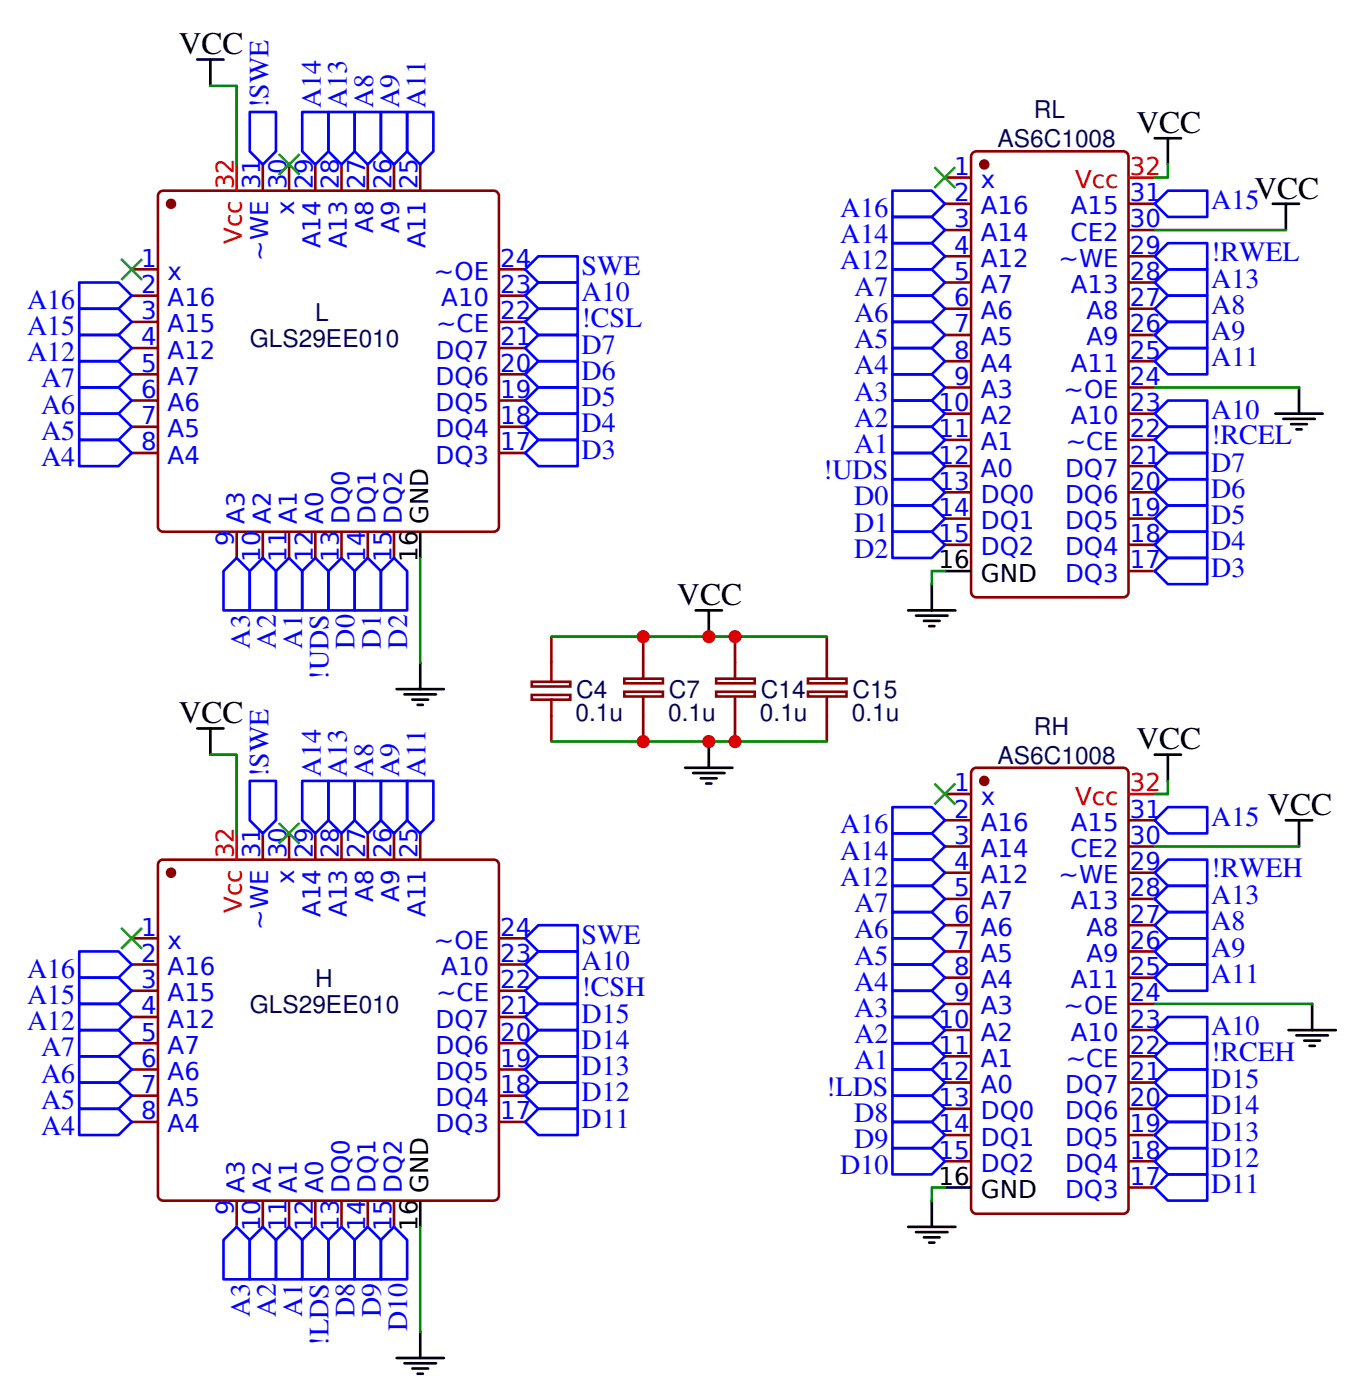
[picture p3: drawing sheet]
<svg xmlns="http://www.w3.org/2000/svg" width="137mm" height="141mm" viewBox="0 0 137 141" stroke-linecap="round" stroke-linejoin="round" font-family="sans-serif">
<g fill="none" stroke="#800" stroke-width=".26">
<path d="M16.2 19.3l.3-.1h33.3l.3 .1 .2 .2v.3v33.3v.3l-.2 .2h-.3h-33.3h-.3l-.2-.2-.1-.3v-33.3l.1-.3zM26.5 16.6v2.6M29.2 16.6v2.6M31.8 16.6v2.6M34.4 16.6v2.6M37.1 16.6v2.6M39.7 16.6v2.6M42.4 16.6v2.6M95.3 17.9h2.6M98.2 15.3h.3h14.8h.3l.2 .2v.3v43.9v.3l-.2 .2h-.3h-14.8h-.3l-.2-.2-.1-.3v-43.9l.1-.3zM13.3 27.2h2.6M13.3 29.8h2.6"/>
<path d="M13.3 32.5h2.6M13.3 35.1h2.6M13.3 37.8h2.6M50.3 27.2h2.7M50.3 29.8h2.7M50.3 32.5h2.7M50.3 35.1h2.7M50.3 37.8h2.7M95.3 20.6h2.6M95.3 23.2h2.6M95.3 25.8h2.6M95.3 28.5h2.6"/>
<path d="M95.3 31.1h2.6M95.3 33.8h2.6M95.3 36.4h2.6M95.3 39.1h2.6M113.8 20.6h2.7M113.8 23.2h2.7M113.8 25.8h2.7M113.8 28.5h2.7M113.8 31.1h2.7M113.8 33.8h2.7M113.8 36.4h2.7M113.8 39.1h2.7"/>
<path d="M13.3 40.4h2.6M13.3 43h2.6M13.3 45.7h2.6M23.9 53.6v2.7M26.5 53.6v2.7M29.2 53.6v2.7M31.8 53.6v2.7M34.4 53.6v2.7M37.1 53.6v2.7M39.7 53.6v2.7M50.3 40.4h2.7M50.3 43h2.7"/>
<path d="M50.3 45.7h2.7M95.3 41.7h2.6M95.3 44.4h2.6M95.3 47h2.6M95.3 49.7h2.6M95.3 52.3h2.6M95.3 55h2.6M113.8 41.7h2.7M113.8 44.4h2.7M113.8 47h2.7M113.8 49.7h2.7M113.8 52.3h2.7"/>
<path d="M113.8 55h2.7M113.8 57.6h2.7M53.6 68.8h3.9v.4h-3.9zM53.6 70.1h3.9v.5h-3.9zM55.6 64.2v4.5M55.6 70.6v4.2M63 69.8h3.9v.4h-3.9zM63 68.4h3.9v.5h-3.9zM64.9 64.2v4.2M64.9 70.3v4.5M72.2 69.8h3.9v.4h-3.9zM72.2 68.4h3.9v.5h-3.9z"/>
<path d="M74.1 64.2v4.2M74.1 70.3v4.5M81.5 69.8h3.9v.4h-3.9zM81.5 68.4h3.9v.5h-3.9zM83.4 64.2v4.2M83.4 70.3v4.5M98.2 77.5l.3-.1h14.8l.3 .1 .2 .2v.3v43.9v.3l-.2 .2h-.3h-14.8h-.3l-.2-.2-.1-.3v-43.9l.1-.3zM13.3 94.6h2.6M13.3 97.3h2.6M13.3 99.9h2.6M16.2 86.8l.3-.1h33.3l.3 .1 .2 .2v.2v33.4v.2l-.2 .2-.3 .1h-33.3l-.3-.1-.2-.2-.1-.2v-33.4l.1-.2zM26.5 84.1v2.6"/>
<path d="M29.2 84.1v2.6M31.8 84.1v2.6M34.4 84.1v2.6M37.1 84.1v2.6M39.7 84.1v2.6M42.4 84.1v2.6M50.3 94.6h2.7M50.3 97.3h2.7M50.3 99.9h2.7M95.3 80.1h2.6M95.3 82.7h2.6M95.3 85.4h2.6"/>
<path d="M95.3 88h2.6M95.3 90.7h2.6M95.3 93.3h2.6M95.3 96h2.6M95.3 98.6h2.6M113.8 82.7h2.7M113.8 85.4h2.7M113.8 88h2.7M113.8 90.7h2.7M113.8 93.3h2.7M113.8 96h2.7M113.8 98.6h2.7"/>
<path d="M13.3 102.6h2.6M13.3 105.2h2.6M13.3 107.9h2.6M13.3 110.5h2.6M13.3 113.2h2.6M50.3 102.6h2.7M50.3 105.2h2.7M50.3 107.9h2.7M50.3 110.5h2.7M50.3 113.2h2.7M95.3 101.3h2.6M95.3 103.9h2.6"/>
<path d="M95.3 106.5h2.6M95.3 109.2h2.6M95.3 111.8h2.6M95.3 114.5h2.6M95.3 117.1h2.6M113.8 101.3h2.7M113.8 103.9h2.7M113.8 106.5h2.7M113.8 109.2h2.7M113.8 111.8h2.7M113.8 114.5h2.7M113.8 117.1h2.7"/>
<path d="M113.8 119.8h2.7M23.9 121.1v2.6M26.5 121.1v2.6M29.2 121.1v2.6M31.8 121.1v2.6M34.4 121.1v2.6M37.1 121.1v2.6M39.7 121.1v2.6"/>
</g>
<g fill="#800" stroke="#800" stroke-width=".26">
<circle cx="17.3" cy="20.6" r=".4"/>
<circle cx="17.3" cy="88" r=".4"/>
<circle cx="99.3" cy="16.6" r=".4"/>
<circle cx="99.3" cy="78.8" r=".4"/>
</g>
<g fill="none" stroke="#000" stroke-width=".26">
<path d="M19.9 6h2.6M21.2 6v2.7M116.5 13.9h2.6M117.8 13.9v2.7M128.4 20.6h2.6M129.7 20.6v2.6M131 39.1v2.6M42.4 53.6v2.7M94 58.9v2.7M95.3 57.6h2.6M128.6 41.7h4.8M129.4 42.3h3.2"/>
<path d="M130.2 42.8h1.6M130.8 43.3h.5M19.9 73.5h2.6M21.2 73.5v2.6M40 69.5h4.8M40.8 70h3.2M41.6 70.6h1.6M42.1 71.1h.6M42.4 66.9v2.6M69.1 77.4h4.8M69.9 78h3.2M70.2 61.6h2.6"/>
<path d="M70.7 78.5h1.6M71.2 79h.6M71.5 61.6v2.6M71.5 74.8v2.6M91.6 61.6h4.8M92.4 62.1h3.2M93.2 62.6h1.6M93.7 63.2h.5M116.5 76.1h2.6M117.8 76.1v2.7M129.7 82.7h2.6M131 82.7v2.7"/>
<path d="M95.3 119.8h2.6M130 103.9h4.7M130.8 104.4h3.1M131.6 105h1.5M132.1 105.5h.5M132.3 101.3v2.6M40 137h4.8M40.8 137.5h3.2M41.6 138h1.6M42.1 138.6h.6M42.4 121.1v2.6M42.4 134.3v2.7"/>
<path d="M91.6 123.7h4.8M92.4 124.3h3.2M93.2 124.8h1.6M93.7 125.3h.5M94 121.1v2.6"/>
</g>
<path d="M23.9 16.6v2.6M113.8 17.9h2.7M23.9 84.1v2.6M113.8 80.1h2.7" fill="none" stroke="#f00" stroke-width=".26"/>
<g fill="#000" stroke="#3c3" stroke-width=".26">
<path d="M28.1 15.5l2.1 2.1zM30.2 15.5l-2.1 2.1z"/>
<path d="M94.2 16.9l2.2 2.1zM94.2 19l2.2-2.1z"/>
<path d="M12.2 26.1l2.1 2.1zM12.2 28.2l2.1-2.1z"/>
<path d="M94.2 79l2.2 2.1zM94.2 81.1l2.2-2.1z"/>
<path d="M12.2 93.6l2.1 2.1zM12.2 95.7l2.1-2.1z"/>
<path d="M28.1 83l2.1 2.1zM30.2 83l-2.1 2.1z"/>
</g>
<g fill="none" stroke="#00f" stroke-width=".26">
<path d="M25.2 11.3h2.6v4l-1.3 1.3-1.3-1.3zM30.5 11.3h2.6v4l-1.3 1.3-1.3-1.3zM33.1 11.3h2.7v4l-1.4 1.3-1.3-1.3zM35.8 11.3h2.6v4l-1.3 1.3-1.3-1.3zM38.4 11.3h2.7v4l-1.4 1.3-1.3-1.3zM41.1 11.3h2.6v4l-1.3 1.3-1.3-1.3zM90 19.2h4l1.3 1.4-1.3 1.3h-4zM8 33.8h4l1.3 1.3-1.3 1.3h-4zM8 36.4h4l1.3 1.4-1.3 1.3h-4zM8 39.1h4l1.3 1.3-1.3 1.3h-4zM8 31.1h4l1.3 1.4-1.3 1.3h-4zM8 28.5h4l1.3 1.3-1.3 1.3h-4z"/>
<path d="M53 29.8l1.3-1.3h4v2.6h-4zM53 32.5l1.3-1.4h4v2.7h-4zM53 37.8l1.3-1.4h4v2.7h-4zM53 35.1l1.3-1.3h4v2.6h-4zM53 27.2l1.3-1.4h4v2.7h-4zM90 27.2h4l1.3 1.3-1.3 1.3h-4zM90 29.8h4l1.3 1.3-1.3 1.4h-4zM90 32.5h4l1.3 1.3-1.3 1.3h-4zM90 35.1h4l1.3 1.3-1.3 1.4h-4zM90 21.9h4l1.3 1.3-1.3 1.3h-4zM90 24.5h4l1.3 1.3-1.3 1.4h-4zM90 37.8h4l1.3 1.3-1.3 1.3h-4z"/>
<path d="M116.5 36.4l1.3-1.3h4v2.7h-4zM116.5 33.8l1.3-1.3h4v2.6h-4zM116.5 31.1l1.3-1.3h4v2.7h-4zM116.5 20.6l1.3-1.4h4v2.7h-4zM116.5 28.5l1.3-1.3h4v2.6h-4zM116.5 25.8l1.3-1.3h4v2.7h-4zM8 41.7h4l1.3 1.3-1.3 1.4h-4zM8 44.4h4l1.3 1.3-1.3 1.3h-4zM22.5 57.6l1.4-1.3 1.3 1.3v4h-2.7zM26.5 56.3l1.3 1.3v4h-2.6v-4zM27.8 57.6l1.4-1.3 1.3 1.3v4h-2.7zM31.8 56.3l1.3 1.3v4h-2.6v-4z"/>
<path d="M33.1 57.6l1.3-1.3 1.4 1.3v4h-2.7zM37.1 56.3l1.3 1.3v4h-2.6v-4zM39.7 56.3l1.4 1.3v4h-2.7v-4zM53 45.7l1.3-1.3h4v2.6h-4zM53 43l1.3-1.3h4v2.7h-4zM53 40.4l1.3-1.3h4v2.6h-4zM90 40.4h4l1.3 1.3-1.3 1.3h-4zM90 43h4l1.3 1.4-1.3 1.3h-4zM90 45.7h4l1.3 1.3-1.3 1.3h-4zM90 48.3h4l1.3 1.4-1.3 1.3h-4zM90 51h4l1.3 1.3-1.3 1.3h-4zM90 53.6h4l1.3 1.4-1.3 1.3h-4z"/>
<path d="M116.5 41.7l1.3-1.3h4v2.6h-4zM116.5 57.6l1.3-1.3h4v2.6h-4zM116.5 55l1.3-1.4h4v2.7h-4zM116.5 52.3l1.3-1.3h4v2.6h-4zM116.5 49.7l1.3-1.4h4v2.7h-4zM116.5 47l1.3-1.3h4v2.6h-4zM116.5 44.4l1.3-1.4h4v2.7h-4zM25.2 78.8h2.6v3.9l-1.3 1.4-1.3-1.4zM30.5 78.8h2.6v3.9l-1.3 1.4-1.3-1.4zM33.1 78.8h2.7v3.9l-1.4 1.4-1.3-1.4zM35.8 78.8h2.6v3.9l-1.3 1.4-1.3-1.4zM38.4 78.8h2.7v3.9l-1.4 1.4-1.3-1.4z"/>
<path d="M41.1 78.8h2.6v3.9l-1.3 1.4-1.3-1.4zM8 98.6h4l1.3 1.3-1.3 1.4h-4zM8 96h4l1.3 1.3-1.3 1.3h-4zM53 97.3l1.3-1.3h4v2.6h-4zM53 99.9l1.3-1.3h4v2.7h-4zM53 94.6l1.3-1.3h4v2.7h-4zM90 89.3h4l1.3 1.4-1.3 1.3h-4zM90 92h4l1.3 1.3-1.3 1.3h-4zM90 94.6h4l1.3 1.4-1.3 1.3h-4zM90 97.3h4l1.3 1.3-1.3 1.3h-4zM90 81.4h4l1.3 1.3-1.3 1.4h-4zM90 84.1h4l1.3 1.3-1.3 1.3h-4z"/>
<path d="M90 86.7h4l1.3 1.3-1.3 1.3h-4zM90 99.9h4l1.3 1.4-1.3 1.3h-4zM116.5 98.6l1.3-1.3h4v2.6h-4zM116.5 96l1.3-1.4h4v2.7h-4zM116.5 93.3l1.3-1.3h4v2.6h-4zM116.5 82.7l1.3-1.3h4v2.7h-4zM116.5 88l1.3-1.3h4v2.6h-4zM117.8 89.3h4v2.7h-4l-1.3-1.3zM8 101.3h4l1.3 1.3-1.3 1.3h-4zM8 103.9h4l1.3 1.3-1.3 1.3h-4zM8 106.5h4l1.3 1.4-1.3 1.3h-4zM8 109.2h4l1.3 1.3-1.3 1.3h-4z"/>
<path d="M8 111.8h4l1.3 1.4-1.3 1.3h-4zM53 113.2l1.3-1.4h4v2.7h-4zM53 110.5l1.3-1.3h4v2.6h-4zM53 107.9l1.3-1.4h4v2.7h-4zM53 105.2l1.3-1.3h4v2.6h-4zM53 102.6l1.3-1.3h4v2.6h-4zM90 102.6h4l1.3 1.3-1.3 1.3h-4zM90 105.2h4l1.3 1.3-1.3 1.4h-4zM90 110.5h4l1.3 1.3-1.3 1.4h-4zM90 113.2h4l1.3 1.3-1.3 1.3h-4zM90 115.8h4l1.3 1.3-1.3 1.4h-4zM90 107.9h4l1.3 1.3-1.3 1.3h-4z"/>
<path d="M116.5 103.9l1.3-1.3h4v2.6h-4zM116.5 119.8l1.3-1.3h4v2.6h-4zM116.5 117.1l1.3-1.3h4v2.7h-4zM116.5 114.5l1.3-1.3h4v2.6h-4zM116.5 111.8l1.3-1.3h4v2.7h-4zM116.5 109.2l1.3-1.3h4v2.6h-4zM116.5 106.5l1.3-1.3h4v2.7h-4zM22.5 125.1l1.4-1.4 1.3 1.4v3.9h-2.7zM26.5 123.7l1.3 1.4v3.9h-2.6v-3.9zM29.2 123.7l1.3 1.4v3.9h-2.7v-3.9zM31.8 123.7l1.3 1.4v3.9h-2.6v-3.9zM34.4 123.7l1.4 1.4v3.9h-2.7v-3.9z"/>
<path d="M37.1 123.7l1.3 1.4v3.9h-2.6v-3.9zM39.7 123.7l1.4 1.4v3.9h-2.7v-3.9z"/>
</g>
<g fill="none" stroke="#080" stroke-width=".26">
<path d="M21.2 8.7h2.7v7.9M117.8 16.6v1.3h-1.3M116.5 39.1h14.5M116.5 23.2h13.2M42.4 56.3v10.6M95.3 57.6h-1.3v1.3M21.2 76.1h2.7v8M55.6 64.2h27.8M55.6 74.8h27.8M117.8 78.8v1.3h-1.3M116.5 85.4h14.5M95.3 119.8h-1.3v1.3"/>
<path d="M116.5 101.3h15.8M42.4 123.7v10.6"/>
</g>
<g fill="#c00">
<circle cx="71.5" cy="64.2" r=".66"/>
<circle cx="74.1" cy="64.2" r=".66"/>
<circle cx="74.1" cy="74.8" r=".66"/>
<circle cx="71.5" cy="74.8" r=".66"/>
<circle cx="64.9" cy="74.8" r=".66"/>
<circle cx="64.9" cy="64.2" r=".66"/>
</g>
<g font-size="3.2">
<text x="18" y="5.5">VCC</text>
<text x="114.6" y="13.4">VCC</text>
<text x="126.5" y="20">VCC</text>
<text x="68.3" y="61">VCC</text>
<text x="18" y="72.9">VCC</text>
<text x="114.6" y="75.6">VCC</text>
<text x="127.8" y="82.2">VCC</text>
</g>
<g font-size="2.8" fill="#00f">
<text x="27.1" y="10.9" transform="rotate(-90 27.1 10.9)">!SWE</text>
<text x="32.4" y="10.9" transform="rotate(-90 32.4 10.9)">A14</text>
<text x="35" y="10.9" transform="rotate(-90 35 10.9)">A13</text>
<text x="37.6" y="10.9" transform="rotate(-90 37.6 10.9)">A8</text>
<text x="40.3" y="10.9" transform="rotate(-90 40.3 10.9)">A9</text>
<text x="42.9" y="10.9" transform="rotate(-90 42.9 10.9)">A11</text>
<text x="84.8" y="21.9">A16</text>
<text x="122.2" y="21.1">A15</text>
<text x="58.7" y="27.7">SWE</text>
<text x="84.8" y="24.5">A14</text>
<text x="84.8" y="27.2">A12</text>
<text x="86.2" y="29.8">A7</text>
<text x="122.2" y="29">A13</text>
<text x="122.2" y="26.3">!RWEL</text>
<text x="2.7" y="33.8">A15</text>
<text x="2.7" y="31.1">A16</text>
<text x="58.7" y="30.3">A10</text>
<text x="58.7" y="33">!CSL</text>
<text x="58.7" y="35.7">D7</text>
<text x="86.2" y="32.5">A6</text>
<text x="86.2" y="35.1">A5</text>
<text x="122.2" y="34.3">A9</text>
<text x="122.2" y="31.7">A8</text>
<text x="2.7" y="36.4">A12</text>
<text x="4.1" y="39.1">A7</text>
<text x="4.1" y="41.7">A6</text>
<text x="58.7" y="41">D5</text>
<text x="58.7" y="38.3">D6</text>
<text x="86.2" y="37.8">A4</text>
<text x="86.2" y="40.4">A3</text>
<text x="122.2" y="37">A11</text>
<text x="4.1" y="44.4">A5</text>
<text x="4.1" y="47">A4</text>
<text x="58.7" y="46.3">D3</text>
<text x="58.7" y="43.6">D4</text>
<text x="86.2" y="43">A2</text>
<text x="86.2" y="45.7">A1</text>
<text x="122.2" y="42.3">A10</text>
<text x="122.2" y="47.6">D7</text>
<text x="122.2" y="44.8">!RCEL</text>
<text x="83" y="48.3">!UDS</text>
<text x="86.2" y="51">D0</text>
<text x="86.2" y="53.6">D1</text>
<text x="122.2" y="52.9">D5</text>
<text x="122.2" y="50.2">D6</text>
<text x="86.2" y="56.3">D2</text>
<text x="122.2" y="58.2">D3</text>
<text x="122.2" y="55.5">D4</text>
<text x="25.2" y="65.4" transform="rotate(-90 25.2 65.4)">A3</text>
<text x="27.8" y="65.4" transform="rotate(-90 27.8 65.4)">A2</text>
<text x="30.5" y="65.4" transform="rotate(-90 30.5 65.4)">A1</text>
<text x="35.8" y="65.4" transform="rotate(-90 35.8 65.4)">D0</text>
<text x="38.4" y="65.4" transform="rotate(-90 38.4 65.4)">D1</text>
<text x="41.1" y="65.4" transform="rotate(-90 41.1 65.4)">D2</text>
<text x="33.1" y="68.6" transform="rotate(-90 33.1 68.6)">!UDS</text>
<text x="27.1" y="78.4" transform="rotate(-90 27.1 78.4)">!SWE</text>
<text x="32.4" y="78.4" transform="rotate(-90 32.4 78.4)">A14</text>
<text x="35" y="78.4" transform="rotate(-90 35 78.4)">A13</text>
<text x="37.6" y="78.4" transform="rotate(-90 37.6 78.4)">A8</text>
<text x="40.3" y="78.4" transform="rotate(-90 40.3 78.4)">A9</text>
<text x="42.9" y="78.4" transform="rotate(-90 42.9 78.4)">A11</text>
<text x="122.2" y="83.3">A15</text>
<text x="84.8" y="84.1">A16</text>
<text x="84.8" y="86.7">A14</text>
<text x="84.8" y="89.3">A12</text>
<text x="122.2" y="88.5">!RWEH</text>
<text x="58.7" y="95.2">SWE</text>
<text x="86.2" y="92">A7</text>
<text x="86.2" y="94.6">A6</text>
<text x="122.2" y="93.8">A8</text>
<text x="122.2" y="91.2">A13</text>
<text x="2.7" y="101.3">A15</text>
<text x="2.7" y="98.6">A16</text>
<text x="58.7" y="97.8">A10</text>
<text x="58.7" y="100.5">!CSH</text>
<text x="86.2" y="97.3">A5</text>
<text x="86.2" y="99.9">A4</text>
<text x="122.2" y="99.1">A11</text>
<text x="122.2" y="96.5">A9</text>
<text x="2.7" y="103.9">A12</text>
<text x="4.1" y="106.5">A7</text>
<text x="58.7" y="105.8">D14</text>
<text x="58.7" y="103.1">D15</text>
<text x="86.2" y="102.6">A3</text>
<text x="86.2" y="105.2">A2</text>
<text x="86.2" y="107.9">A1</text>
<text x="122.2" y="104.4">A10</text>
<text x="122.2" y="107">!RCEH</text>
<text x="4.1" y="109.2">A6</text>
<text x="4.1" y="111.8">A5</text>
<text x="58.7" y="113.7">D11</text>
<text x="58.7" y="111.1">D12</text>
<text x="58.7" y="108.4">D13</text>
<text x="83.3" y="110.5">!LDS</text>
<text x="86.2" y="113.2">D8</text>
<text x="122.2" y="112.4">D14</text>
<text x="122.2" y="109.8">D15</text>
<text x="4.1" y="114.5">A4</text>
<text x="84.8" y="118.5">D10</text>
<text x="86.2" y="115.8">D9</text>
<text x="122.2" y="117.7">D12</text>
<text x="122.2" y="115.1">D13</text>
<text x="122.2" y="120.3">D11</text>
<text x="25.2" y="132.9" transform="rotate(-90 25.2 132.9)">A3</text>
<text x="27.8" y="132.9" transform="rotate(-90 27.8 132.9)">A2</text>
<text x="30.5" y="132.9" transform="rotate(-90 30.5 132.9)">A1</text>
<text x="33.1" y="135.7" transform="rotate(-90 33.1 135.7)">!LDS</text>
<text x="35.8" y="132.9" transform="rotate(-90 35.8 132.9)">D8</text>
<text x="38.4" y="132.9" transform="rotate(-90 38.4 132.9)">D9</text>
<text x="41.1" y="134.3" transform="rotate(-90 41.1 134.3)">D10</text>
</g>
<g font-size="2.5" fill="#000080">
<text x="104.3" y="11.9">RL</text>
<text x="100.6" y="14.9">AS6C1008</text>
<text x="25.2" y="35">GLS29EE010</text>
<text x="31.8" y="32.3">L</text>
<text x="58.1" y="70.4">C4</text>
<text x="67.5" y="70.4">C7</text>
<text x="76.7" y="70.4">C14</text>
<text x="86" y="70.4">C15</text>
<text x="58" y="72.8">0.1u</text>
<text x="67.4" y="72.8">0.1u</text>
<text x="76.6" y="72.8">0.1u</text>
<text x="85.9" y="72.8">0.1u</text>
<text x="100.6" y="77">AS6C1008</text>
<text x="104.3" y="74.1">RH</text>
<text x="31.8" y="99.5">H</text>
<text x="25.2" y="102.2">GLS29EE010</text>
</g>
<g font-size="2.5" fill="#00f">
<text x="96.2" y="17.6">1</text>
<text x="26.2" y="19.1" transform="rotate(-90 26.2 19.1)">31</text>
<text x="28.9" y="19.1" transform="rotate(-90 28.9 19.1)">30</text>
<text x="29.7" y="21.7" transform="rotate(-90 29.7 21.7)">x</text>
<text x="31.5" y="19.1" transform="rotate(-90 31.5 19.1)">29</text>
<text x="34.2" y="19.1" transform="rotate(-90 34.2 19.1)">28</text>
<text x="36.8" y="19.1" transform="rotate(-90 36.8 19.1)">27</text>
<text x="37.6" y="23.5" transform="rotate(-90 37.6 23.5)">A8</text>
<text x="39.5" y="19.1" transform="rotate(-90 39.5 19.1)">26</text>
<text x="40.3" y="23.5" transform="rotate(-90 40.3 23.5)">A9</text>
<text x="42.1" y="19.1" transform="rotate(-90 42.1 19.1)">25</text>
<text x="96.2" y="20.3">2</text>
<text x="96.2" y="22.9">3</text>
<text x="98.9" y="19">x</text>
<text x="98.9" y="21.6">A16</text>
<text x="108" y="21.6">A15</text>
<text x="114" y="22.9">30</text>
<text x="114" y="20.3">31</text>
<text x="14.2" y="26.9">1</text>
<text x="14.2" y="29.6">2</text>
<text x="16.9" y="28.2">x</text>
<text x="27" y="26.3" transform="rotate(-90 27 26.3)">~WE</text>
<text x="32.3" y="25" transform="rotate(-90 32.3 25)">A14</text>
<text x="35" y="25" transform="rotate(-90 35 25)">A13</text>
<text x="42.9" y="25" transform="rotate(-90 42.9 25)">A11</text>
<text x="43.8" y="28.2">~OE</text>
<text x="50.5" y="29.6">23</text>
<text x="50.5" y="26.9">24</text>
<text x="96.2" y="25.6">4</text>
<text x="96.2" y="28.2">5</text>
<text x="98.9" y="24.3">A14</text>
<text x="98.9" y="26.9">A12</text>
<text x="98.9" y="29.6">A7</text>
<text x="106.8" y="26.9">~WE</text>
<text x="108" y="24.3">CE2</text>
<text x="108" y="29.6">A13</text>
<text x="114" y="28.2">28</text>
<text x="114" y="25.6">29</text>
<text x="14.2" y="32.2">3</text>
<text x="14.2" y="34.8">4</text>
<text x="16.9" y="30.9">A16</text>
<text x="16.9" y="33.5">A15</text>
<text x="44" y="33.5">~CE</text>
<text x="44.5" y="30.9">A10</text>
<text x="50.5" y="34.8">21</text>
<text x="50.5" y="32.2">22</text>
<text x="96.2" y="30.9">6</text>
<text x="96.2" y="33.5">7</text>
<text x="98.9" y="32.2">A6</text>
<text x="98.9" y="34.8">A5</text>
<text x="109.6" y="34.8">A9</text>
<text x="109.6" y="32.2">A8</text>
<text x="114" y="33.5">26</text>
<text x="114" y="30.9">27</text>
<text x="14.2" y="37.5">5</text>
<text x="14.2" y="40.1">6</text>
<text x="16.9" y="36.2">A12</text>
<text x="16.9" y="38.8">A7</text>
<text x="16.9" y="41.5">A6</text>
<text x="43.9" y="41.5">DQ5</text>
<text x="43.9" y="38.8">DQ6</text>
<text x="43.9" y="36.2">DQ7</text>
<text x="50.5" y="40.1">19</text>
<text x="50.5" y="37.5">20</text>
<text x="94.7" y="41.5">10</text>
<text x="96.2" y="36.2">8</text>
<text x="96.2" y="38.8">9</text>
<text x="98.9" y="37.5">A4</text>
<text x="98.9" y="40.1">A3</text>
<text x="107.3" y="40.1">~OE</text>
<text x="108" y="37.5">A11</text>
<text x="114" y="41.5">23</text>
<text x="114" y="38.8">24</text>
<text x="114" y="36.2">25</text>
<text x="14.2" y="42.8">7</text>
<text x="14.2" y="45.4">8</text>
<text x="16.9" y="44.1">A5</text>
<text x="16.9" y="46.8">A4</text>
<text x="43.9" y="46.8">DQ3</text>
<text x="43.9" y="44.1">DQ4</text>
<text x="50.5" y="45.4">17</text>
<text x="50.5" y="42.8">18</text>
<text x="94.7" y="44.1">11</text>
<text x="94.7" y="46.8">12</text>
<text x="98.9" y="42.8">A2</text>
<text x="98.9" y="45.4">A1</text>
<text x="107.5" y="45.4">~CE</text>
<text x="108" y="42.8">A10</text>
<text x="114" y="46.8">21</text>
<text x="114" y="44.1">22</text>
<text x="24.7" y="52.8" transform="rotate(-90 24.7 52.8)">A3</text>
<text x="27.3" y="52.8" transform="rotate(-90 27.3 52.8)">A2</text>
<text x="30" y="52.8" transform="rotate(-90 30 52.8)">A1</text>
<text x="32.6" y="52.8" transform="rotate(-90 32.6 52.8)">A0</text>
<text x="35.2" y="52.8" transform="rotate(-90 35.2 52.8)">DQ0</text>
<text x="37.9" y="52.8" transform="rotate(-90 37.9 52.8)">DQ1</text>
<text x="40.5" y="52.8" transform="rotate(-90 40.5 52.8)">DQ2</text>
<text x="94.7" y="49.4">13</text>
<text x="94.7" y="52">14</text>
<text x="98.9" y="48.1">A0</text>
<text x="98.9" y="50.7">DQ0</text>
<text x="98.9" y="53.4">DQ1</text>
<text x="107.4" y="53.4">DQ5</text>
<text x="107.4" y="50.7">DQ6</text>
<text x="107.4" y="48.1">DQ7</text>
<text x="114" y="52">19</text>
<text x="114" y="49.4">20</text>
<text x="23.6" y="55.1" transform="rotate(-90 23.6 55.1)">9</text>
<text x="26.2" y="56.6" transform="rotate(-90 26.2 56.6)">10</text>
<text x="28.9" y="56.6" transform="rotate(-90 28.9 56.6)">11</text>
<text x="31.5" y="56.6" transform="rotate(-90 31.5 56.6)">12</text>
<text x="34.2" y="56.6" transform="rotate(-90 34.2 56.6)">13</text>
<text x="36.8" y="56.6" transform="rotate(-90 36.8 56.6)">14</text>
<text x="39.5" y="56.6" transform="rotate(-90 39.5 56.6)">15</text>
<text x="94.7" y="54.7">15</text>
<text x="98.9" y="56">DQ2</text>
<text x="107.4" y="58.7">DQ3</text>
<text x="107.4" y="56">DQ4</text>
<text x="114" y="57.3">17</text>
<text x="114" y="54.7">18</text>
<text x="96.2" y="79.8">1</text>
<text x="96.2" y="82.5">2</text>
<text x="98.9" y="81.1">x</text>
<text x="98.9" y="83.8">A16</text>
<text x="108" y="83.8">A15</text>
<text x="114" y="82.5">31</text>
<text x="26.2" y="86.6" transform="rotate(-90 26.2 86.6)">31</text>
<text x="28.9" y="86.6" transform="rotate(-90 28.9 86.6)">30</text>
<text x="29.7" y="89.1" transform="rotate(-90 29.7 89.1)">x</text>
<text x="31.5" y="86.6" transform="rotate(-90 31.5 86.6)">29</text>
<text x="34.2" y="86.6" transform="rotate(-90 34.2 86.6)">28</text>
<text x="36.8" y="86.6" transform="rotate(-90 36.8 86.6)">27</text>
<text x="39.5" y="86.6" transform="rotate(-90 39.5 86.6)">26</text>
<text x="42.1" y="86.6" transform="rotate(-90 42.1 86.6)">25</text>
<text x="96.2" y="85.1">3</text>
<text x="96.2" y="87.8">4</text>
<text x="98.9" y="86.4">A14</text>
<text x="98.9" y="89.1">A12</text>
<text x="106.8" y="89.1">~WE</text>
<text x="108" y="86.4">CE2</text>
<text x="114" y="87.8">29</text>
<text x="114" y="85.1">30</text>
<text x="14.2" y="94.4">1</text>
<text x="16.9" y="95.7">x</text>
<text x="27" y="93.8" transform="rotate(-90 27 93.8)">~WE</text>
<text x="32.3" y="92.5" transform="rotate(-90 32.3 92.5)">A14</text>
<text x="35" y="92.5" transform="rotate(-90 35 92.5)">A13</text>
<text x="37.6" y="90.9" transform="rotate(-90 37.6 90.9)">A8</text>
<text x="40.3" y="90.9" transform="rotate(-90 40.3 90.9)">A9</text>
<text x="42.9" y="92.5" transform="rotate(-90 42.9 92.5)">A11</text>
<text x="43.8" y="95.7">~OE</text>
<text x="50.5" y="94.4">24</text>
<text x="96.2" y="90.4">5</text>
<text x="96.2" y="93.1">6</text>
<text x="96.2" y="95.7">7</text>
<text x="98.9" y="91.7">A7</text>
<text x="98.9" y="94.4">A6</text>
<text x="108" y="91.7">A13</text>
<text x="109.6" y="94.4">A8</text>
<text x="114" y="95.7">26</text>
<text x="114" y="93.1">27</text>
<text x="114" y="90.4">28</text>
<text x="14.2" y="97">2</text>
<text x="14.2" y="99.7">3</text>
<text x="16.9" y="98.3">A16</text>
<text x="16.9" y="101">A15</text>
<text x="44" y="101">~CE</text>
<text x="44.5" y="98.3">A10</text>
<text x="50.5" y="99.7">22</text>
<text x="50.5" y="97">23</text>
<text x="96.2" y="98.3">8</text>
<text x="96.2" y="101">9</text>
<text x="98.9" y="97">A5</text>
<text x="98.9" y="99.7">A4</text>
<text x="108" y="99.7">A11</text>
<text x="109.6" y="97">A9</text>
<text x="114" y="101">24</text>
<text x="114" y="98.3">25</text>
<text x="14.2" y="102.3">4</text>
<text x="14.2" y="105">5</text>
<text x="14.2" y="107.6">6</text>
<text x="16.9" y="103.6">A12</text>
<text x="16.9" y="106.3">A7</text>
<text x="43.9" y="106.3">DQ6</text>
<text x="43.9" y="103.6">DQ7</text>
<text x="50.5" y="107.6">19</text>
<text x="50.5" y="105">20</text>
<text x="50.5" y="102.3">21</text>
<text x="94.7" y="103.6">10</text>
<text x="94.7" y="106.3">11</text>
<text x="98.9" y="102.3">A3</text>
<text x="98.9" y="105">A2</text>
<text x="98.9" y="107.6">A1</text>
<text x="107.3" y="102.3">~OE</text>
<text x="107.5" y="107.6">~CE</text>
<text x="108" y="105">A10</text>
<text x="114" y="106.3">22</text>
<text x="114" y="103.6">23</text>
<text x="14.2" y="110.3">7</text>
<text x="14.2" y="112.9">8</text>
<text x="16.9" y="108.9">A6</text>
<text x="16.9" y="111.6">A5</text>
<text x="43.9" y="111.6">DQ4</text>
<text x="43.9" y="108.9">DQ5</text>
<text x="50.5" y="112.9">17</text>
<text x="50.5" y="110.3">18</text>
<text x="94.7" y="108.9">12</text>
<text x="94.7" y="111.6">13</text>
<text x="98.9" y="110.3">A0</text>
<text x="98.9" y="112.9">DQ0</text>
<text x="107.4" y="112.9">DQ6</text>
<text x="107.4" y="110.3">DQ7</text>
<text x="114" y="111.6">20</text>
<text x="114" y="108.9">21</text>
<text x="16.9" y="114.2">A4</text>
<text x="43.9" y="114.2">DQ3</text>
<text x="94.7" y="114.2">14</text>
<text x="94.7" y="116.9">15</text>
<text x="98.9" y="115.5">DQ1</text>
<text x="98.9" y="118.2">DQ2</text>
<text x="107.4" y="118.2">DQ4</text>
<text x="107.4" y="115.5">DQ5</text>
<text x="114" y="119.5">17</text>
<text x="114" y="116.9">18</text>
<text x="114" y="114.2">19</text>
<text x="23.6" y="122.5" transform="rotate(-90 23.6 122.5)">9</text>
<text x="24.7" y="120.3" transform="rotate(-90 24.7 120.3)">A3</text>
<text x="26.2" y="124.1" transform="rotate(-90 26.2 124.1)">10</text>
<text x="27.3" y="120.3" transform="rotate(-90 27.3 120.3)">A2</text>
<text x="28.9" y="124.1" transform="rotate(-90 28.9 124.1)">11</text>
<text x="30" y="120.3" transform="rotate(-90 30 120.3)">A1</text>
<text x="31.5" y="124.1" transform="rotate(-90 31.5 124.1)">12</text>
<text x="32.6" y="120.3" transform="rotate(-90 32.6 120.3)">A0</text>
<text x="34.2" y="124.1" transform="rotate(-90 34.2 124.1)">13</text>
<text x="35.2" y="120.3" transform="rotate(-90 35.2 120.3)">DQ0</text>
<text x="36.8" y="124.1" transform="rotate(-90 36.8 124.1)">14</text>
<text x="37.9" y="120.3" transform="rotate(-90 37.9 120.3)">DQ1</text>
<text x="39.5" y="124.1" transform="rotate(-90 39.5 124.1)">15</text>
<text x="40.5" y="120.3" transform="rotate(-90 40.5 120.3)">DQ2</text>
<text x="107.4" y="120.8">DQ3</text>
</g>
<g font-size="2.5" fill="#f00">
<text x="114" y="17.6">32</text>
<text x="23.6" y="19.1" transform="rotate(-90 23.6 19.1)">32</text>
<text x="108.4" y="19">Vcc</text>
<text x="24.4" y="24.6" transform="rotate(-90 24.4 24.6)">Vcc</text>
<text x="108.4" y="81.1">Vcc</text>
<text x="114" y="79.8">32</text>
<text x="23.6" y="86.6" transform="rotate(-90 23.6 86.6)">32</text>
<text x="24.4" y="92.1" transform="rotate(-90 24.4 92.1)">Vcc</text>
</g>
<g font-size="2.5">
<text x="43.2" y="52.8" transform="rotate(-90 43.2 52.8)">GND</text>
<text x="42.1" y="56.6" transform="rotate(-90 42.1 56.6)">16</text>
<text x="94.7" y="57.3">16</text>
<text x="98.9" y="58.7">GND</text>
<text x="94.7" y="119.5">16</text>
<text x="42.1" y="124.1" transform="rotate(-90 42.1 124.1)">16</text>
<text x="43.2" y="120.3" transform="rotate(-90 43.2 120.3)">GND</text>
<text x="98.9" y="120.8">GND</text>
</g>
</svg>
